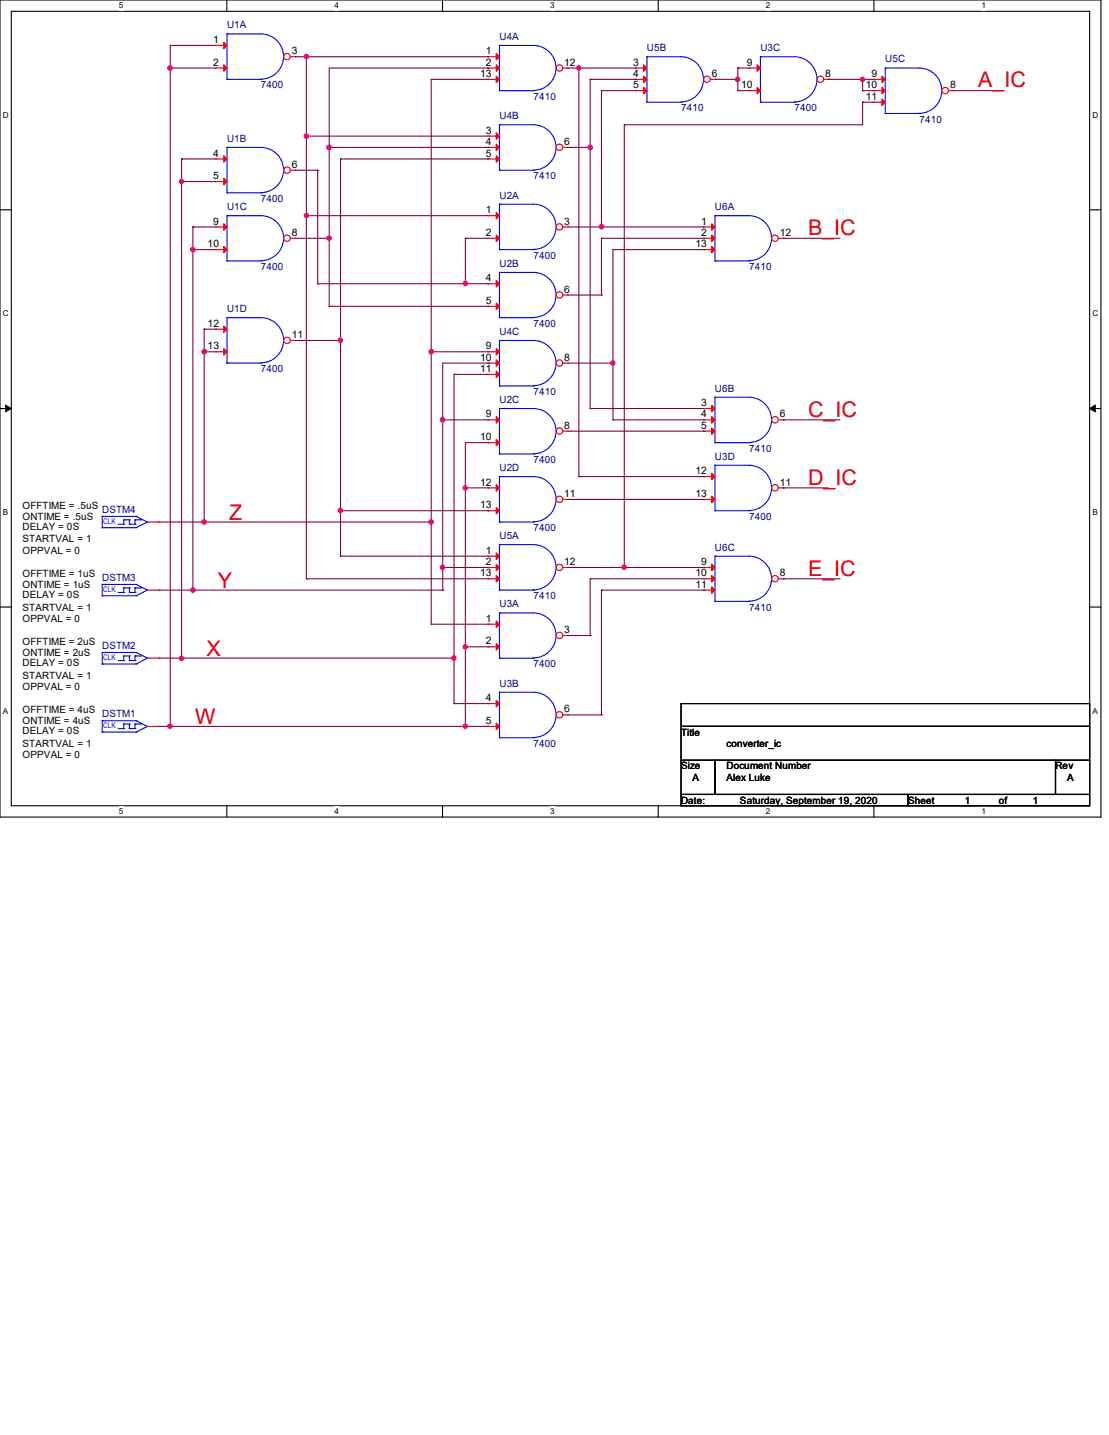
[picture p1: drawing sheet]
<svg xmlns="http://www.w3.org/2000/svg" width="216mm" height="279mm" viewBox="0 0 216 279" stroke-linecap="round" stroke-linejoin="round" font-family="sans-serif">
<path d="M0 0h214.3v159.1h-214.3zM2.2 2.2h209.9v154.7h-209.9z" fill="none" stroke="#000" stroke-width=".21"/>
<g fill="#fff">
<path d="M23.2 .2h.8v1.8h-.8z"/>
<path d="M23.2 157.1h.8v1.8h-.8z"/>
</g>
<path d="M44.2 0v2.2M44.2 156.9v2.2" fill="none" stroke="#000" stroke-width=".21"/>
<g fill="#fff">
<path d="M65.1 .2h.9v1.8h-.9z"/>
<path d="M65.1 157.1h.9v1.8h-.9z"/>
</g>
<path d="M86.1 0v2.2M86.1 156.9v2.2" fill="none" stroke="#000" stroke-width=".21"/>
<g fill="#fff">
<path d="M107.1 .2h.9v1.8h-.9z"/>
<path d="M107.1 157.1h.9v1.8h-.9z"/>
</g>
<path d="M128.1 0v2.2M128.1 156.9v2.2" fill="none" stroke="#000" stroke-width=".21"/>
<g fill="#fff">
<path d="M149.1 .2h.9v1.8h-.9z"/>
<path d="M149.1 157.1h.9v1.8h-.9z"/>
</g>
<path d="M170.1 0v2.2M170.1 156.9v2.2" fill="none" stroke="#000" stroke-width=".21"/>
<g fill="#fff">
<path d="M191.1 .2h.9v1.8h-.9z"/>
<path d="M191.1 157.1h.9v1.8h-.9z"/>
<path d="M.6 21.5h1.1v1.8h-1.1z"/>
<path d="M212.7 21.5h1.1v1.8h-1.1z"/>
<path d="M.6 60.2h1.1v1.7h-1.1z"/>
<path d="M212.7 60.2h1.1v1.7h-1.1z"/>
</g>
<path d="M0 40.9h2.2M212.1 40.9h2.2" fill="none" stroke="#000" stroke-width=".21"/>
<g fill="#fff">
<path d="M.6 98.8h1v1.8h-1z"/>
<path d="M212.7 98.8h1v1.8h-1z"/>
</g>
<path d="M0 79.5h2.2M212.1 79.5h2.2" fill="none" stroke="#000" stroke-width=".21"/>
<path d="M1.1 78.9l1.1 .6-1.1 .7zM212.1 79.5l1.1-.6v1.3z" fill="#000" stroke="#000" stroke-width=".19"/>
<g fill="#fff">
<path d="M.6 137.5h1v1.8h-1z"/>
<path d="M212.7 137.5h1v1.8h-1z"/>
</g>
<path d="M0 118.2h2.2M212.1 118.2h2.2M132.6 137h79.5v4.4h-79.5zM132.6 141.4h79.5v6.6h-79.5zM132.6 148h6.6v6.7h-6.6zM132.6 154.7h44.2v2.2h-44.2zM139.2 148h66.3v6.7h-66.3zM176.8 154.7h35.3v2.2h-35.3zM205.5 148h6.6v6.7h-6.6z" fill="none" stroke="#000" stroke-width=".21"/>
<g fill="none" stroke="#00f" stroke-width=".21">
<path d="M97.2 75.1h.1M97.2 66.3h6.6a4.4 4.4 0 0 1 4.4 4.4 4.4 4.4 0 0 1-4.4 4.4M97.2 66.3h.1M97.2 66.3v8.8M97.2 75.1h6.6M103.8 75.1h.1M19.9 102.7h.1M19.9 100.5h.1M19.9 100.5v2.2M19.9 102.7h6.6M19.9 100.5h6.6M23 102.1h1.1"/>
<path d="M24.1 102.1h.1M24.1 101.2h.1M24.1 101.2v.9M24.1 101.2h1.1M25.2 101.2h.1M25.2 102.1h.1M25.2 102.1h1.1M25.2 101.2v.9M26.3 102.1h.1M26.3 101.2h.1M26.3 101.2h1.1M26.3 101.2v.9"/>
<path d="M26.5 102.7h.1M26.5 100.5h.1M26.5 100.5l2.2 1.1M27.4 101.2h.1M28.7 101.6h.1M28.7 101.6l-2.2 1.1"/>
</g>
<path d="M95 68.5h.1M95 68.5h2.2M28.7 101.6h2.2M30.9 101.6h.1" fill="none" stroke="#f00" stroke-width=".21"/>
<path d="M96.6 67.9l.6 .6-.6 .6z" fill="#f00" stroke="#f00" stroke-width=".21"/>
<circle cx="108.9" cy="70.7" r=".63" fill="#fff" stroke="#f00" stroke-width=".21"/>
<path d="M42 30.9h.1M42 35.3h.1M42 30.9h2.2M42 35.3h2.2M95 70.7h.1M95 72.9h.1M95 70.7h2.2M95 72.9h2.2M109.6 70.7h.9M110.5 70.7h.1" fill="none" stroke="#f00" stroke-width=".21"/>
<g fill="#f00" stroke="#f00" stroke-width=".21">
<path d="M96.6 70.1l.6 .6-.6 .6z"/>
<path d="M96.6 72.3l.6 .6-.6 .6z"/>
<path d="M43.6 30.3l.6 .6-.6 .7z"/>
<path d="M43.6 34.7l.6 .6-.6 .7z"/>
</g>
<path d="M44.2 37.5h.1M44.2 28.7h6.6a4.4 4.4 0 0 1 4.4 4.4 4.4 4.4 0 0 1-4.4 4.4M44.2 28.7h.1M44.2 28.7v8.8M44.2 37.5h6.6M50.8 37.5h.1" fill="none" stroke="#00f" stroke-width=".21"/>
<circle cx="55.9" cy="33.1" r=".63" fill="#fff" stroke="#f00" stroke-width=".21"/>
<path d="M56.6 33.1h.8M57.4 33.1h.1M95 81.7h.1M95 86.2h.1M95 81.7h2.2M95 86.2h2.2" fill="none" stroke="#f00" stroke-width=".21"/>
<path d="M97.2 79.5h6.6a4.4 4.4 0 0 1 4.4 4.4 4.4 4.4 0 0 1-4.4 4.4M97.2 79.5h.1M97.2 79.5v8.9M97.2 88.4h.1M97.2 88.4h6.6M103.8 88.4h.1" fill="none" stroke="#00f" stroke-width=".21"/>
<g fill="#f00" stroke="#f00" stroke-width=".21">
<path d="M96.6 81.1l.6 .6-.6 .7z"/>
<path d="M96.6 85.6l.6 .6-.6 .6z"/>
</g>
<circle cx="108.9" cy="83.9" r=".63" fill="#fff" stroke="#f00" stroke-width=".21"/>
<path d="M109.6 83.9h.9M110.5 83.9h.1M137 92.8h.1M137 97.2h.1M137 92.8h2.2M137 97.2h2.2" fill="none" stroke="#f00" stroke-width=".21"/>
<path d="M139.2 99.4h.1M139.2 90.6h6.6a4.4 4.4 0 0 1 4.4 4.4 4.4 4.4 0 0 1-4.4 4.4M139.2 90.6h.1M139.2 90.6v8.8M139.2 99.4h6.6M145.8 99.4h.1" fill="none" stroke="#00f" stroke-width=".21"/>
<g fill="#f00" stroke="#f00" stroke-width=".21">
<path d="M138.6 92.2l.6 .6-.6 .6z"/>
<path d="M138.6 96.6l.6 .6-.6 .7z"/>
</g>
<circle cx="150.9" cy="95" r=".63" fill="#fff" stroke="#f00" stroke-width=".21"/>
<path d="M137 79.5h.1M137 79.5h2.2M151.6 95h.9M152.5 95h.1" fill="none" stroke="#f00" stroke-width=".21"/>
<path d="M139.2 77.3h6.6a4.4 4.4 0 0 1 4.4 4.4 4.4 4.4 0 0 1-4.4 4.4M139.2 77.3h.1M139.2 77.3v8.9M139.2 86.2h.1M139.2 86.2h6.6M145.8 86.2h.1" fill="none" stroke="#00f" stroke-width=".21"/>
<path d="M138.6 78.9l.6 .6-.6 .7z" fill="#f00" stroke="#f00" stroke-width=".21"/>
<circle cx="150.9" cy="81.7" r=".63" fill="#fff" stroke="#f00" stroke-width=".21"/>
<path d="M95 42h.1M95 46.4h.1M95 42h2.2M95 46.4h2.2M137 81.7h.1M137 83.9h.1M137 81.7h2.2M137 83.9h2.2M151.6 81.7h.9M152.5 81.7h.1M28.7 141.4h2.2M30.9 141.4h.1" fill="none" stroke="#f00" stroke-width=".21"/>
<g fill="#f00" stroke="#f00" stroke-width=".21">
<path d="M138.6 81.1l.6 .6-.6 .7z"/>
<path d="M138.6 83.3l.6 .6-.6 .7z"/>
<path d="M96.6 41.4l.6 .6-.6 .6z"/>
<path d="M96.6 45.8l.6 .6-.6 .6z"/>
</g>
<g fill="none" stroke="#00f" stroke-width=".21">
<path d="M97.2 39.8h6.6a4.4 4.4 0 0 1 4.4 4.4 4.4 4.4 0 0 1-4.4 4.4M97.2 39.8h.1M97.2 39.8v8.8M97.2 48.6h.1M97.2 48.6h6.6M103.8 48.6h.1M19.9 142.5h.1M19.9 140.3h.1M19.9 140.3v2.2M19.9 142.5h6.6M19.9 140.3h6.6M23 141.9h1.1"/>
<path d="M24.1 141.9h.1M24.1 141h.1M24.1 141v.9M24.1 141h1.1M25.2 141h.1M25.2 141.9h.1M25.2 141.9h1.1M25.2 141v.9M26.3 141.9h.1M26.3 141h.1M26.3 141h1.1M26.3 141v.9"/>
<path d="M26.5 142.5h.1M26.5 140.3h.1M26.5 140.3l2.2 1.1M27.4 141h.1M28.7 141.4h.1M28.7 141.4l-2.2 1.1"/>
</g>
<circle cx="108.9" cy="44.2" r=".63" fill="#fff" stroke="#f00" stroke-width=".21"/>
<path d="M123.7 13.3h.1M123.7 13.3h2.2M109.6 44.2h.9M110.5 44.2h.1" fill="none" stroke="#f00" stroke-width=".21"/>
<path d="M125.9 19.9h.1M125.9 11h6.7a4.4 4.4 0 0 1 4.3 4.5 4.4 4.4 0 0 1-4.3 4.4M125.9 11h.1M125.9 11v8.9M125.9 19.9h6.7M132.6 19.9h.1" fill="none" stroke="#00f" stroke-width=".21"/>
<path d="M125.3 12.6l.6 .7-.6 .6z" fill="#f00" stroke="#f00" stroke-width=".21"/>
<circle cx="137.6" cy="15.4" r=".63" fill="#fff" stroke="#f00" stroke-width=".21"/>
<path d="M123.7 15.5h.1M123.7 17.7h.1M123.7 15.5h2.2M123.7 17.7h2.2M138.3 15.5h.9M139.2 15.5h.1M95 26.5h.1M95 26.5h2.2" fill="none" stroke="#f00" stroke-width=".21"/>
<g fill="#f00" stroke="#f00" stroke-width=".21">
<path d="M125.3 14.8l.6 .7-.6 .6z"/>
<path d="M125.3 17l.6 .7-.6 .6z"/>
<path d="M96.6 25.9l.6 .6-.6 .6z"/>
</g>
<path d="M97.2 33.1h.1M97.2 24.3h6.6a4.4 4.4 0 0 1 4.4 4.4 4.4 4.4 0 0 1-4.4 4.4M97.2 24.3h.1M97.2 24.3v8.8M97.2 33.1h6.6M103.8 33.1h.1" fill="none" stroke="#00f" stroke-width=".21"/>
<circle cx="108.9" cy="28.7" r=".63" fill="#fff" stroke="#f00" stroke-width=".21"/>
<path d="M95 28.7h.1M95 30.9h.1M95 28.7h2.2M95 30.9h2.2M109.6 28.7h.9M110.5 28.7h.1M95 137h.1M95 137h2.2M95 141.4h.1M95 141.4h2.2" fill="none" stroke="#f00" stroke-width=".21"/>
<g fill="#f00" stroke="#f00" stroke-width=".21">
<path d="M96.6 28.1l.6 .6-.6 .6z"/>
<path d="M96.6 30.3l.6 .6-.6 .7z"/>
<path d="M96.6 136.4l.6 .6-.6 .6z"/>
<path d="M96.6 140.8l.6 .6-.6 .7z"/>
</g>
<path d="M97.2 134.8h6.6a4.4 4.4 0 0 1 4.4 4.4 4.4 4.4 0 0 1-4.4 4.4M97.2 134.8h.1M97.2 134.8v8.8M97.2 143.6h.1M97.2 143.6h6.6M103.8 143.6h.1" fill="none" stroke="#00f" stroke-width=".21"/>
<circle cx="108.9" cy="139.2" r=".63" fill="#fff" stroke="#f00" stroke-width=".21"/>
<path d="M42 44.2h.1M42 48.6h.1M42 44.2h2.2M42 48.6h2.2M109.6 139.2h.9M110.5 139.2h.1" fill="none" stroke="#f00" stroke-width=".21"/>
<path d="M44.2 50.8h.1M44.2 42h6.6a4.4 4.4 0 0 1 4.4 4.4 4.4 4.4 0 0 1-4.4 4.4M44.2 42h.1M44.2 42v8.8M44.2 50.8h6.6M50.8 50.8h.1" fill="none" stroke="#00f" stroke-width=".21"/>
<g fill="#f00" stroke="#f00" stroke-width=".21">
<path d="M43.6 43.6l.6 .6-.6 .6z"/>
<path d="M43.6 48l.6 .6-.6 .6z"/>
</g>
<circle cx="55.9" cy="46.4" r=".63" fill="#fff" stroke="#f00" stroke-width=".21"/>
<path d="M56.6 46.4h.8M57.4 46.4h.1M95 95h.1M95 99.4h.1M95 95h2.2M95 99.4h2.2" fill="none" stroke="#f00" stroke-width=".21"/>
<path d="M97.2 92.8h6.6a4.4 4.4 0 0 1 4.4 4.4 4.4 4.4 0 0 1-4.4 4.4M97.2 92.8h.1M97.2 92.8v8.8M97.2 101.6h.1M97.2 101.6h6.6M103.8 101.6h.1" fill="none" stroke="#00f" stroke-width=".21"/>
<g fill="#f00" stroke="#f00" stroke-width=".21">
<path d="M96.6 94.4l.6 .6-.6 .6z"/>
<path d="M96.6 98.8l.6 .6-.6 .7z"/>
</g>
<circle cx="108.9" cy="97.2" r=".63" fill="#fff" stroke="#f00" stroke-width=".21"/>
<path d="M137 44.2h.1M137 44.2h2.2M109.6 97.2h.9M110.5 97.2h.1M28.7 128.1h2.2M30.9 128.1h.1" fill="none" stroke="#f00" stroke-width=".21"/>
<g fill="none" stroke="#00f" stroke-width=".21">
<path d="M139.2 50.8h.1M139.2 42h6.6a4.4 4.4 0 0 1 4.4 4.4 4.4 4.4 0 0 1-4.4 4.4M139.2 42h.1M139.2 42v8.8M139.2 50.8h6.6M145.8 50.8h.1M19.9 129.3h.1M19.9 127h.1M19.9 127v2.3M19.9 129.3h6.6M19.9 127h6.6M23 128.6h1.1"/>
<path d="M24.1 128.6h.1M24.1 127.7h.1M24.1 127.7v.9M24.1 127.7h1.1M25.2 127.7h.1M25.2 128.6h.1M25.2 128.6h1.1M25.2 127.7v.9M26.3 128.6h.1M26.3 127.7h.1M26.3 127.7h1.1M26.3 127.7v.9"/>
<path d="M26.5 129.3h.1M26.5 127h.1M26.5 127l2.2 1.1M27.4 127.7h.1M28.7 128.1h.1M28.7 128.1l-2.2 1.2"/>
</g>
<path d="M138.6 43.6l.6 .6-.6 .6z" fill="#f00" stroke="#f00" stroke-width=".21"/>
<circle cx="150.9" cy="46.4" r=".63" fill="#fff" stroke="#f00" stroke-width=".21"/>
<path d="M137 46.4h.1M137 48.6h.1M137 46.4h2.2M137 48.6h2.2M151.6 46.4h.9M152.5 46.4h.1M95 108.3h.1M95 108.3h2.2" fill="none" stroke="#f00" stroke-width=".21"/>
<g fill="#f00" stroke="#f00" stroke-width=".21">
<path d="M138.6 45.8l.6 .6-.6 .6z"/>
<path d="M138.6 48l.6 .6-.6 .6z"/>
<path d="M96.6 107.7l.6 .6-.6 .6z"/>
</g>
<path d="M97.2 114.9h.1M97.2 106h6.6a4.4 4.4 0 0 1 4.4 4.4 4.4 4.4 0 0 1-4.4 4.5M97.2 106h.1M97.2 106v8.9M97.2 114.9h6.6M103.8 114.9h.1" fill="none" stroke="#00f" stroke-width=".21"/>
<circle cx="108.9" cy="110.5" r=".63" fill="#fff" stroke="#f00" stroke-width=".21"/>
<path d="M42 8.8h.1M42 13.3h.1M42 8.8h2.2M42 13.3h2.2M95 110.5h.1M95 112.7h.1M95 110.5h2.2M95 112.7h2.2M109.6 110.5h.9M110.5 110.5h.1" fill="none" stroke="#f00" stroke-width=".21"/>
<g fill="#f00" stroke="#f00" stroke-width=".21">
<path d="M96.6 109.9l.6 .6-.6 .6z"/>
<path d="M96.6 112.1l.6 .6-.6 .6z"/>
<path d="M43.6 8.2l.6 .6-.6 .7z"/>
<path d="M43.6 12.6l.6 .7-.6 .6z"/>
</g>
<path d="M44.2 15.5h.1M44.2 6.6h6.6a4.4 4.4 0 0 1 4.4 4.4 4.4 4.4 0 0 1-4.4 4.4M44.2 6.6h.1M44.2 6.6v8.9M44.2 15.5h6.6M50.8 15.5h.1" fill="none" stroke="#00f" stroke-width=".21"/>
<circle cx="55.9" cy="11" r=".63" fill="#fff" stroke="#f00" stroke-width=".21"/>
<path d="M56.6 11h.8M57.4 11h.1M95 55.2h.1M95 59.6h.1M95 55.2h2.2M95 59.6h2.2" fill="none" stroke="#f00" stroke-width=".21"/>
<path d="M97.2 53h6.6a4.4 4.4 0 0 1 4.4 4.4 4.4 4.4 0 0 1-4.4 4.4M97.2 53h.1M97.2 53v8.8M97.2 61.8h.1M97.2 61.8h6.6M103.8 61.8h.1" fill="none" stroke="#00f" stroke-width=".21"/>
<g fill="#f00" stroke="#f00" stroke-width=".21">
<path d="M96.6 54.6l.6 .6-.6 .7z"/>
<path d="M96.6 59l.6 .6-.6 .7z"/>
</g>
<circle cx="108.9" cy="57.4" r=".63" fill="#fff" stroke="#f00" stroke-width=".21"/>
<path d="M95 11h.1M95 11h2.2M109.6 57.4h.9M110.5 57.4h.1" fill="none" stroke="#f00" stroke-width=".21"/>
<path d="M97.2 17.7h.1M97.2 8.8h6.6a4.4 4.4 0 0 1 4.4 4.4 4.4 4.4 0 0 1-4.4 4.4M97.2 8.8h.1M97.2 8.8v8.9M97.2 17.7h6.6M103.8 17.7h.1" fill="none" stroke="#00f" stroke-width=".21"/>
<path d="M96.6 10.4l.6 .6-.6 .7z" fill="#f00" stroke="#f00" stroke-width=".21"/>
<circle cx="108.9" cy="13.2" r=".63" fill="#fff" stroke="#f00" stroke-width=".21"/>
<path d="M95 13.3h.1M95 15.5h.1M95 13.3h2.2M95 15.5h2.2M109.6 13.3h.9M110.5 13.3h.1M145.8 13.3h.1M145.8 17.7h.1M145.8 13.3h2.2M145.8 17.7h2.2" fill="none" stroke="#f00" stroke-width=".21"/>
<g fill="#f00" stroke="#f00" stroke-width=".21">
<path d="M96.6 12.6l.6 .7-.6 .6z"/>
<path d="M96.6 14.8l.6 .7-.6 .6z"/>
<path d="M147.4 12.6l.6 .7-.6 .6z"/>
<path d="M147.4 17l.6 .7-.6 .6z"/>
</g>
<path d="M148 19.9h.1M148 11h6.7a4.4 4.4 0 0 1 4.3 4.5 4.4 4.4 0 0 1-4.3 4.4M148 11h.1M148 11v8.9M148 19.9h6.7M154.7 19.9h.1" fill="none" stroke="#00f" stroke-width=".21"/>
<circle cx="159.7" cy="15.4" r=".63" fill="#fff" stroke="#f00" stroke-width=".21"/>
<path d="M160.4 15.5h.9M161.3 15.5h.1M28.7 114.9h2.2M30.9 114.9h.1M137 110.5h.1M137 110.5h2.2" fill="none" stroke="#f00" stroke-width=".21"/>
<g fill="none" stroke="#00f" stroke-width=".21">
<path d="M19.9 116h.1M19.9 113.8h.1M19.9 113.8v2.2M19.9 116h6.6M19.9 113.8h6.6M23 115.4h1.1M24.1 115.4h.1M24.1 114.5h.1M24.1 114.5v.9M24.1 114.5h1.1M25.2 114.5h.1M25.2 115.4h.1"/>
<path d="M25.2 115.4h1.1M25.2 114.5v.9M26.3 115.4h.1M26.3 114.5h.1M26.3 114.5h1.1M26.3 114.5v.9M26.5 116h.1M26.5 113.8h.1M26.5 113.8l2.2 1.1M27.4 114.5h.1M28.7 114.9h.1M28.7 114.9l-2.2 1.1"/>
<path d="M139.2 117.1h.1M139.2 108.3h6.6a4.4 4.4 0 0 1 4.4 4.4 4.4 4.4 0 0 1-4.4 4.4M139.2 108.3h.1M139.2 108.3v8.8M139.2 117.1h6.6M145.8 117.1h.1"/>
</g>
<path d="M138.6 109.9l.6 .6-.6 .6z" fill="#f00" stroke="#f00" stroke-width=".21"/>
<circle cx="150.9" cy="112.7" r=".63" fill="#fff" stroke="#f00" stroke-width=".21"/>
<path d="M42 64.1h.1M42 68.5h.1M42 64.1h2.2M42 68.5h2.2M137 112.7h.1M137 114.9h.1M137 112.7h2.2M137 114.9h2.2M151.6 112.7h.9M152.5 112.7h.1" fill="none" stroke="#f00" stroke-width=".21"/>
<g fill="#f00" stroke="#f00" stroke-width=".21">
<path d="M138.6 112.1l.6 .6-.6 .6z"/>
<path d="M138.6 114.3l.6 .6-.6 .6z"/>
<path d="M43.6 63.5l.6 .6-.6 .6z"/>
<path d="M43.6 67.9l.6 .6-.6 .6z"/>
</g>
<path d="M44.2 70.7h.1M44.2 61.8h6.6a4.4 4.4 0 0 1 4.4 4.5 4.4 4.4 0 0 1-4.4 4.4M44.2 61.8h.1M44.2 61.8v8.9M44.2 70.7h6.6M50.8 70.7h.1" fill="none" stroke="#00f" stroke-width=".21"/>
<circle cx="55.9" cy="66.3" r=".63" fill="#fff" stroke="#f00" stroke-width=".21"/>
<path d="M56.6 66.3h.8M57.4 66.3h.1M95 121.5h.1M95 125.9h.1M95 121.5h2.2M95 125.9h2.2" fill="none" stroke="#f00" stroke-width=".21"/>
<path d="M97.2 119.3h6.6a4.4 4.4 0 0 1 4.4 4.4 4.4 4.4 0 0 1-4.4 4.4M97.2 119.3h.1M97.2 119.3v8.8M97.2 128.1h.1M97.2 128.1h6.6M103.8 128.1h.1" fill="none" stroke="#00f" stroke-width=".21"/>
<g fill="#f00" stroke="#f00" stroke-width=".21">
<path d="M96.6 120.9l.6 .6-.6 .7z"/>
<path d="M96.6 125.3l.6 .6-.6 .7z"/>
</g>
<circle cx="108.9" cy="123.7" r=".63" fill="#fff" stroke="#f00" stroke-width=".21"/>
<path d="M170.1 15.5h.1M170.1 15.5h2.2M109.6 123.7h.9M110.5 123.7h.1" fill="none" stroke="#f00" stroke-width=".21"/>
<path d="M172.3 13.3h6.7a4.4 4.4 0 0 1 4.3 4.4 4.4 4.4 0 0 1-4.3 4.4M172.3 13.3h.1M172.3 13.3v8.8M172.3 22.1h.1M172.3 22.1h6.7M179 22.1h.1" fill="none" stroke="#00f" stroke-width=".21"/>
<path d="M171.7 14.8l.6 .7-.6 .6z" fill="#f00" stroke="#f00" stroke-width=".21"/>
<circle cx="184" cy="17.6" r=".63" fill="#fff" stroke="#f00" stroke-width=".21"/>
<path d="M170.1 17.7h.1M170.1 19.9h.1M170.1 17.7h2.2M170.1 19.9h2.2M184.7 17.7h.9M185.6 17.7h.1" fill="none" stroke="#f00" stroke-width=".21"/>
<g fill="#f00" stroke="#f00" stroke-width=".21">
<path d="M171.7 17l.6 .7-.6 .6z"/>
<path d="M171.7 19.3l.6 .6-.6 .6z"/>
</g>
<g fill="none" stroke="#800040" stroke-width=".21">
<path d="M33.1 8.8h.1M33.1 13.3h.1M33.1 8.8v132.6M33.1 8.8h8.9M33.1 13.3h8.9M57.4 11h37.6M59.6 11h.1M59.6 11v101.7M95 15.5h.1M95 11h.1M95 13.3h.1M95 13.3h-30.9v46.3"/>
<path d="M95 15.5h-11.1v106M110.5 13.3h13.2M112.7 13.3h.1M112.7 13.3v79.5M114.9 15.5h.1M114.9 15.5h8.8M114.9 15.5v64M117.1 17.7h.1M117.1 17.7v26.5M117.1 17.7h6.6M123.7 13.3h.1M123.7 15.5h.1"/>
<path d="M139.2 15.5h4.4M143.6 15.5h.1M143.6 13.3h.1M143.6 17.7h.1M143.6 13.3h2.2M143.6 17.7h2.2M143.6 13.3v4.4M161.3 15.5h.1M161.3 15.5h8.8M167.9 15.5h.1M167.9 17.7h.1M167.9 19.9h.1"/>
<path d="M167.9 17.7h2.2M167.9 15.5v2.2M167.9 19.9v4.4h-46.4M167.9 19.9h2.2M185.6 17.7h8.8M194.4 17.7h.1M35.3 30.9h.1M35.3 35.3h.1M35.3 30.9v97.2M35.3 30.9h6.7M35.3 35.3h6.7M57.4 33.1h4.4"/>
<path d="M59.6 26.5h.1M59.6 26.5h35.4M61.8 33.1h.1M61.8 33.1v22.1M64.1 28.7h.1M64.1 28.7h30.9M66.3 30.9h.1M66.3 30.9h28.7M66.3 30.9v77.4M95 28.7h.1M95 30.9h.1M110.5 28.7h4.4"/>
<path d="M114.9 28.7h.1M121.5 24.3h.1M121.5 24.3v86.2M37.5 44.2h.1M37.5 48.6h.1M37.5 44.2v70.7M37.5 44.2h4.5M37.5 48.6h4.5M57.4 46.4h6.7M59.6 42h.1M59.6 42h35.4M61.8 55.2h.1"/>
<path d="M61.8 55.2h33.2M64.1 46.4h.1M64.1 59.6h.1M64.1 59.6h30.9M90.6 55.2h.1M90.6 46.4h.1M90.6 46.4v8.8M90.6 46.4h4.4M95 55.2h.1M95 59.6h.1M110.5 44.2h26.5M110.5 57.4h6.6"/>
<path d="M117.1 44.2h.1M117.1 57.4h.1M117.1 46.4h.1M117.1 46.4h19.9M117.1 46.4v11M119.3 48.6h.1M119.3 48.6h17.7M119.3 48.6v33.1M137 44.2h.1M137 46.4h.1M137 48.6h.1M152.5 46.4h.1"/>
<path d="M152.5 46.4h11M39.8 64.1h.1M39.8 68.5h.1M39.8 64.1v37.5M39.8 64.1h2.2M39.8 68.5h2.2M57.4 66.3h8.9M66.3 66.3h.1M83.9 68.5h.1M83.9 68.5h11.1M88.4 72.9h.1M88.4 72.9v64.1"/>
<path d="M88.4 72.9h6.6M95 72.9h.1M95 70.7h.1M95 70.7h-8.8v44.2M110.5 70.7h8.8M114.9 79.5h.1M114.9 79.5h22.1M119.3 70.7h.1M66.3 99.4h.1M66.3 99.4h28.7M86.2 81.7h.1M86.2 81.7h8.8"/>
<path d="M90.6 95h.1M90.6 95h4.4M95 86.2h.1M95 99.4h.1M95 86.2h-4.4v55.2M110.5 97.2h26.5M110.5 83.9h26.5M112.7 92.8h.1M112.7 92.8h24.3M119.3 81.7h.1M119.3 81.7h17.7M137 92.8h.1"/>
<path d="M137 97.2h.1M137 83.9h.1M152.5 81.7h.1M152.5 95h.1M152.5 95h8.8M152.5 81.7h11M30.9 114.9h55.3M30.9 101.6h53M37.5 114.9h.1M39.8 101.6h.1M59.6 112.7h.1M59.6 112.7h35.4"/>
<path d="M66.3 108.3h.1M66.3 108.3h28.7M83.9 101.6h.1M86.2 114.9h.1M86.2 110.5h.1M86.2 110.5h8.8M95 112.7h.1M110.5 110.5h26.5M114.9 112.7h.1M114.9 112.7h22.1M114.9 112.7v11M117.1 114.9h.1"/>
<path d="M117.1 114.9h19.9M117.1 114.9v24.3M121.5 110.5h.1M137 114.9h.1M137 110.5h.1M152.5 112.7h.1M152.5 112.7h11M30.9 128.1h57.5M35.3 128.1h.1M83.9 121.5h.1M83.9 121.5h11.1M88.4 128.1h.1"/>
<path d="M88.4 137h.1M88.4 137h6.6M90.6 125.9h.1M90.6 125.9h4.4M95 137h.1M95 121.5h.1M110.5 123.7h.1M110.5 123.7h4.4M110.5 139.2h6.6M114.9 123.7h.1M117.1 139.2h.1M30.9 141.4h64.1"/>
<path d="M33.1 141.4h.1M90.6 141.4h.1M95 141.4h.1"/>
</g>
<g fill="#f0f" stroke="#f0f" stroke-width=".21">
<circle cx="90.6" cy="141.4" r=".41"/>
<circle cx="33.1" cy="141.4" r=".42"/>
<circle cx="33.1" cy="13.2" r=".42"/>
<circle cx="35.3" cy="128.1" r=".41"/>
<circle cx="35.3" cy="35.3" r=".41"/>
<circle cx="37.5" cy="114.9" r=".42"/>
<circle cx="37.5" cy="48.6" r=".42"/>
<circle cx="39.8" cy="101.6" r=".42"/>
<circle cx="39.8" cy="68.5" r=".42"/>
<circle cx="90.6" cy="95" r=".41"/>
<circle cx="90.6" cy="125.9" r=".41"/>
<circle cx="88.3" cy="128.1" r=".42"/>
<circle cx="86.1" cy="81.7" r=".42"/>
<circle cx="86.1" cy="110.4" r=".42"/>
<circle cx="83.9" cy="68.5" r=".42"/>
<circle cx="83.9" cy="101.6" r=".42"/>
<circle cx="59.6" cy="11" r=".42"/>
<circle cx="59.6" cy="26.5" r=".42"/>
<circle cx="59.6" cy="42" r=".42"/>
<circle cx="90.6" cy="55.2" r=".41"/>
<circle cx="64.1" cy="28.7" r=".42"/>
<circle cx="64.1" cy="46.4" r=".42"/>
<circle cx="66.3" cy="66.3" r=".42"/>
<circle cx="66.3" cy="99.4" r=".42"/>
<circle cx="112.7" cy="13.2" r=".41"/>
<circle cx="117.1" cy="44.2" r=".42"/>
<circle cx="167.9" cy="15.5" r=".41"/>
<circle cx="143.6" cy="15.5" r=".42"/>
<circle cx="119.3" cy="70.7" r=".42"/>
<circle cx="114.9" cy="28.7" r=".42"/>
<circle cx="121.5" cy="110.4" r=".42"/>
</g>
<g font-size="4.2" fill="#f00">
<text x="190.5" y="17">A_IC</text>
<text x="157.3" y="45.8">B_IC</text>
<text x="157.3" y="81.1">C_IC</text>
<text x="157.3" y="94.4">D_IC</text>
<text x="44.6" y="101.2">Z</text>
<text x="157.3" y="112.1">E_IC</text>
<text x="42.4" y="114.5">Y</text>
<text x="40.2" y="127.7">X</text>
<text x="38" y="141">W</text>
</g>
<g font-size="2">
<text x="41.5" y="8.4">1</text>
<text x="56.8" y="10.6">3</text>
<text x="94.6" y="10.6">1</text>
<text x="41.5" y="12.8">2</text>
<text x="93.5" y="15">13</text>
<text x="94.6" y="12.8">2</text>
<text x="109.9" y="12.8">12</text>
<text x="123.3" y="12.8">3</text>
<text x="123.3" y="15">4</text>
<text x="123.3" y="17.2">5</text>
<text x="138.6" y="15">6</text>
<text x="144.3" y="17.2">10</text>
<text x="145.4" y="12.8">9</text>
<text x="160.7" y="15">8</text>
<text x="168.6" y="17.2">10</text>
<text x="169.7" y="15">9</text>
<text x="185" y="17.2">8</text>
<text x="168.6" y="19.4">11</text>
<text x="94.6" y="26">3</text>
<text x="94.6" y="28.2">4</text>
<text x="109.9" y="28.2">6</text>
<text x="41.5" y="30.5">4</text>
<text x="41.5" y="34.9">5</text>
<text x="56.8" y="32.7">6</text>
<text x="94.6" y="30.5">5</text>
<text x="94.6" y="41.5">1</text>
<text x="41.5" y="43.7">9</text>
<text x="56.8" y="45.9">8</text>
<text x="94.6" y="45.9">2</text>
<text x="109.9" y="43.7">3</text>
<text x="136.5" y="43.7">1</text>
<text x="136.5" y="45.9">2</text>
<text x="151.8" y="45.9">12</text>
<text x="40.4" y="48.1">10</text>
<text x="135.4" y="48.1">13</text>
<text x="94.6" y="54.8">4</text>
<text x="94.6" y="59.2">5</text>
<text x="109.9" y="57">6</text>
<text x="40.4" y="63.6">12</text>
<text x="56.8" y="65.8">11</text>
<text x="40.4" y="68">13</text>
<text x="93.5" y="70.2">10</text>
<text x="94.6" y="68">9</text>
<text x="109.9" y="70.2">8</text>
<text x="93.5" y="72.4">11</text>
<text x="94.6" y="81.3">9</text>
<text x="109.9" y="83.5">8</text>
<text x="136.5" y="79.1">3</text>
<text x="136.5" y="81.3">4</text>
<text x="136.5" y="83.5">5</text>
<text x="151.8" y="81.3">6</text>
<text x="93.5" y="85.7">10</text>
<text x="93.5" y="94.5">12</text>
<text x="135.4" y="92.3">12</text>
<text x="151.8" y="94.5">11</text>
<text x="93.5" y="99">13</text>
<text x="109.9" y="96.8">11</text>
<text x="135.4" y="96.8">13</text>
<text x="94.6" y="107.8">1</text>
<text x="93.5" y="112.2">13</text>
<text x="94.6" y="110">2</text>
<text x="109.9" y="110">12</text>
<text x="135.4" y="112.2">10</text>
<text x="136.5" y="110">9</text>
<text x="151.8" y="112.2">8</text>
<text x="135.4" y="114.4">11</text>
<text x="94.6" y="121.1">1</text>
<text x="94.6" y="125.5">2</text>
<text x="109.9" y="123.3">3</text>
<text x="94.6" y="136.5">4</text>
<text x="94.6" y="141">5</text>
<text x="109.9" y="138.7">6</text>
</g>
<g font-size="1.9" fill="#000080">
<text x="44.2" y="5.5">U1A</text>
<text x="97.2" y="7.7">U4A</text>
<text x="125.9" y="9.9">U5B</text>
<text x="148" y="9.9">U3C</text>
<text x="50.8" y="17.2">7400</text>
<text x="172.3" y="12.1">U5C</text>
<text x="97.2" y="23.2">U4B</text>
<text x="103.8" y="19.4">7410</text>
<text x="132.6" y="21.7">7410</text>
<text x="154.7" y="21.7">7400</text>
<text x="179" y="23.9">7410</text>
<text x="44.2" y="27.6">U1B</text>
<text x="103.8" y="34.9">7410</text>
<text x="44.2" y="40.9">U1C</text>
<text x="50.8" y="39.3">7400</text>
<text x="97.2" y="38.7">U2A</text>
<text x="139.2" y="40.9">U6A</text>
<text x="50.8" y="52.6">7400</text>
<text x="97.2" y="51.9">U2B</text>
<text x="103.8" y="50.4">7400</text>
<text x="145.8" y="52.6">7410</text>
<text x="44.2" y="60.8">U1D</text>
<text x="97.2" y="65.2">U4C</text>
<text x="103.8" y="63.6">7400</text>
<text x="50.8" y="72.5">7400</text>
<text x="103.8" y="76.9">7410</text>
<text x="139.2" y="76.2">U6B</text>
<text x="97.2" y="78.4">U2C</text>
<text x="139.2" y="89.5">U3D</text>
<text x="145.8" y="88">7410</text>
<text x="97.2" y="91.7">U2D</text>
<text x="103.8" y="90.2">7400</text>
<text x="19.9" y="99.9">DSTM4</text>
<text x="145.8" y="101.2">7400</text>
<text x="97.2" y="105">U5A</text>
<text x="103.8" y="103.4">7400</text>
<text x="139.2" y="107.2">U6C</text>
<text x="19.9" y="113.2">DSTM3</text>
<text x="97.2" y="118.2">U3A</text>
<text x="103.8" y="116.7">7410</text>
<text x="145.8" y="118.9">7410</text>
<text x="19.9" y="126.4">DSTM2</text>
<text x="103.8" y="129.9">7400</text>
<text x="97.2" y="133.7">U3B</text>
<text x="19.9" y="139.7">DSTM1</text>
<text x="103.8" y="145.4">7400</text>
</g>
<g font-size="1.9">
<text x="4.4" y="99">OFFTIME = .5uS</text>
<text x="4.4" y="101.2">ONTIME = .5uS</text>
<text x="4.4" y="103.2">DELAY = 0S</text>
<text x="4.4" y="105.6">STARTVAL = 1</text>
<text x="4.4" y="107.8">OPPVAL = 0</text>
<text x="4.4" y="112.3">OFFTIME = 1uS</text>
<text x="4.4" y="114.5">ONTIME = 1uS</text>
<text x="4.4" y="116.5">DELAY = 0S</text>
<text x="4.4" y="118.9">STARTVAL = 1</text>
<text x="4.4" y="125.5">OFFTIME = 2uS</text>
<text x="4.4" y="121.1">OPPVAL = 0</text>
<text x="4.4" y="127.7">ONTIME = 2uS</text>
<text x="4.4" y="129.7">DELAY = 0S</text>
<text x="4.4" y="132.2">STARTVAL = 1</text>
<text x="4.4" y="134.4">OPPVAL = 0</text>
<text x="4.4" y="138.8">OFFTIME = 4uS</text>
<text x="4.4" y="141">ONTIME = 4uS</text>
<text x="4.4" y="143">DELAY = 0S</text>
<text x="132.6" y="143.2">Title</text>
<text x="4.4" y="145.4">STARTVAL = 1</text>
<text x="4.4" y="147.6">OPPVAL = 0</text>
<text x="132.6" y="149.8">Size</text>
<text x="141.4" y="149.8">Document Number</text>
<text x="141.4" y="145.4">converter_ic</text>
<text x="205.5" y="149.8">Rev</text>
<text x="134.8" y="152">A</text>
<text x="141.4" y="152">Alex Luke</text>
<text x="207.7" y="152">A</text>
<text x="132.6" y="156.5">Date:</text>
<text x="144.1" y="156.5">Saturday, September 19, 2020</text>
<text x="176.8" y="156.5">Sheet</text>
<text x="187.8" y="156.5">1</text>
<text x="194.4" y="156.5">of</text>
<text x="201.1" y="156.5">1</text>
</g>
<g font-size="1.6">
<text x="23.2" y="1.7">5</text>
<text x="65.1" y="1.7">4</text>
<text x="107.1" y="1.7">3</text>
<text x="149.1" y="1.7">2</text>
<text x="191.1" y="1.7">1</text>
<text x=".6" y="22.9">D</text>
<text x="212.7" y="22.9">D</text>
<text x=".6" y="61.6">C</text>
<text x="212.7" y="61.6">C</text>
<text x=".6" y="100.3">B</text>
<text x="212.7" y="100.3">B</text>
<text x=".6" y="138.9">A</text>
<text x="212.7" y="138.9">A</text>
<text x="23.2" y="158.5">5</text>
<text x="65.1" y="158.5">4</text>
<text x="107.1" y="158.5">3</text>
<text x="149.1" y="158.5">2</text>
<text x="191.1" y="158.5">1</text>
</g>
<g font-size="1.5" fill="#00f">
<text x="20.1" y="102">CLK</text>
<text x="20.1" y="115.2">CLK</text>
<text x="20.1" y="128.5">CLK</text>
<text x="20.1" y="141.8">CLK</text>
</g>
</svg>
